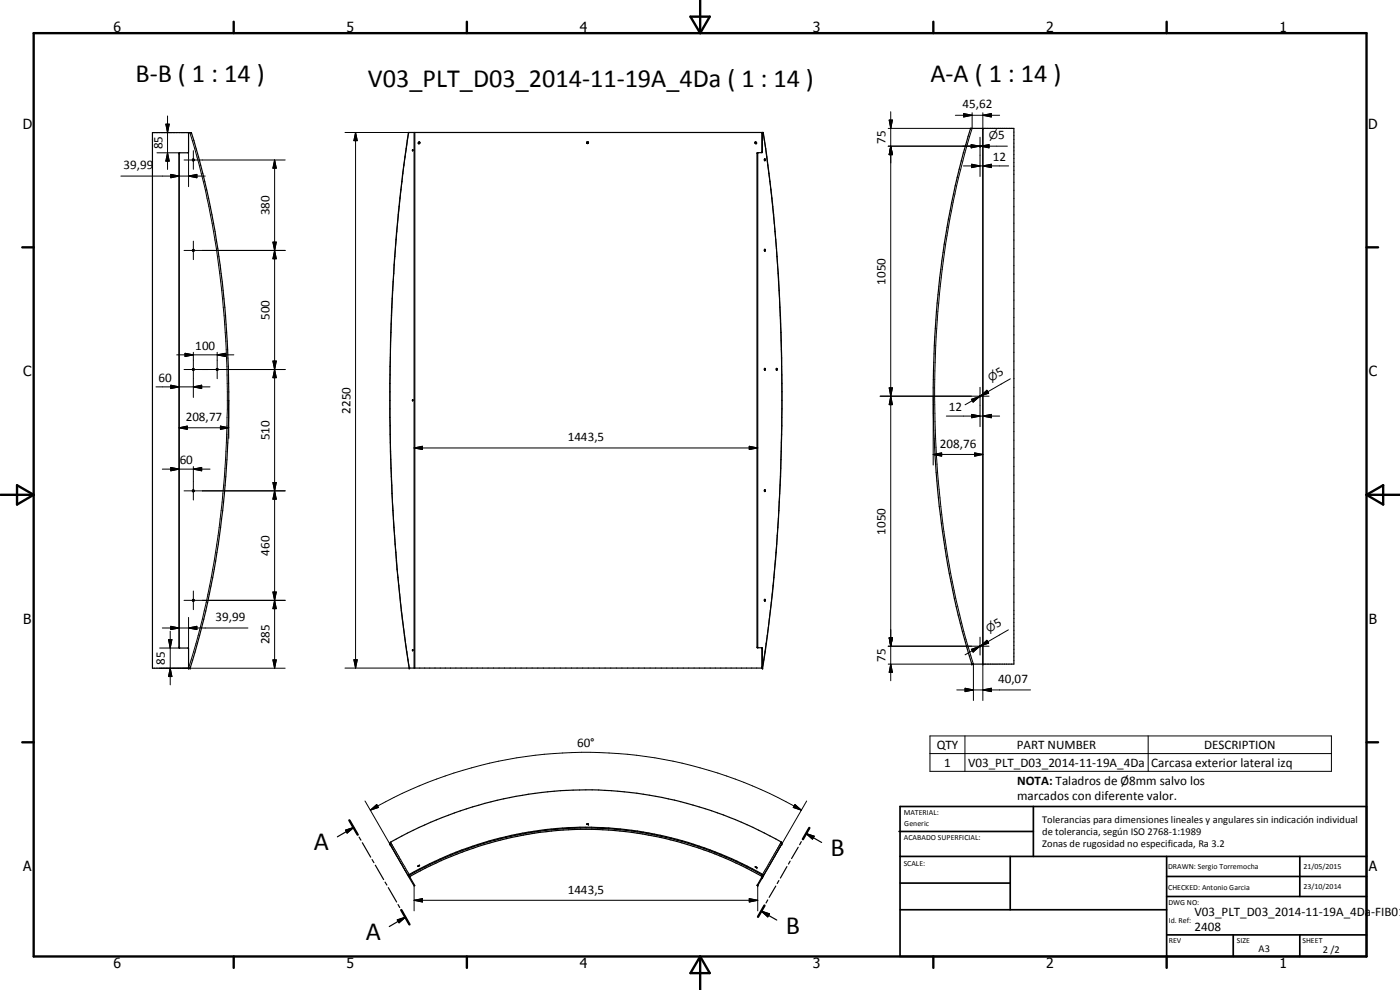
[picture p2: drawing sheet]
<svg xmlns="http://www.w3.org/2000/svg" width="420mm" height="297mm" viewBox="0 0 420 297" stroke-linecap="round" stroke-linejoin="round" font-family="sans-serif">
<g fill="none" stroke="#000" stroke-width=".35">
<path d="M45.8 39.8h11.6a278.8 278.8 0 0 1 11.1 90.5 264.2 264.2 0 0 1-11.4 70.2h-11.3zM56.7 39.8l-.1 5.8-.2 .2-2.6 .2v148.3l2.7 .1 .1 .2v5.9M122.6 39.8h106.5a484.2 484.2 0 0 1 5.5 67.6v22.9l-1 25.4-1.8 22.6-1.5 12.4-1.4 9.7h-106.1l-2.4-17.1-1.5-15a604.2 604.2 0 0 1-.3-93.8l1.4-15.1zM124.3 39.8v160.6M124.5 39.8v160.6M228.7 39.8l-.2 6M228.9 39.8l-.1 5.9-1.5 .1M291.3 38.5h13v160.8h-12.6l-.8-2.5a285.6 285.6 0 0 1-9.9-103.3 266.5 266.5 0 0 1 7.5-45.2zM295 38.5v160.8M123.8 45.2v.1M123.8 45.3h.1M123.9 44.9l-.1 .3"/>
<path d="M123.9 44.9v.1M123.9 45v.2M123.9 45.2v.1M125.9 42.6v.5M125.9 42.6a.27 .27 0 0 0-.4 .2 .27 .27 0 0 0 .4 .3M125.9 42.6l-.1 .4-.3 .1M125.9 42.7h.1M125.9 43.1h.1M176.1 42.8v.1M176.1 42.8l.4-.3 .1 .4M176.1 42.9l.2 .2 .3-.2M176.6 42.9h-.5"/>
<path d="M226.7 42.7h-.1M226.7 42.6l.4 .2-.1 .3-.4-.4M226.7 42.6l-.1 .2 .3 .3M226.7 42.6h-.1M227.2 45.8v148.5M227.2 45.8h.1M227.4 45.8v148.5M227.4 45.8h.1M227.5 45.8h-.1M229.4 47.8h.2v.4h-.2zM229.4 47.8v.4M294 43.9l.2-.2 .1 .2-.2 .2z"/>
<path d="M57.9 74.8a.29 .29 0 0 1 .4 .3 .29 .29 0 0 1-.3 .3 .29 .29 0 0 1-.2-.4zM229.4 74.8v.5M229.4 74.8l.3 .3-.3 .2M57.9 110.6a.28 .28 0 0 1 .4 .2 .28 .28 0 0 1-.4 .3l-.2-.2zM65 110.6h.4v.4h-.4zM123.8 119.9l.1 .4zM229.4 110.6v.4M229.4 110.6h.2v.5zM233 110.6v.4M233 110.6l.1 .5M233.1 110.5h.1M233.1 111.1h.1"/>
<path d="M233.1 110.5l-.1 .1M233.1 110.5v.6M294 118.8l.2-.1v.3h-.2zM57.9 147a.31 .31 0 0 1 .4 .3 .31 .31 0 0 1-.4 .3l-.2-.3zM229.4 147v.4M229.4 147h.2v.5zM57.9 179.8a.29 .29 0 0 1 .4 .3 .29 .29 0 0 1-.3 .3 .29 .29 0 0 1-.2-.4zM229.4 179.9v.4M229.4 179.9l.3 .2-.3 .2M123.8 195.2h.1M123.9 194.9l-.1 .3M123.9 194.9h.1"/>
<path d="M227.2 194.3l.1 .1M227.3 194.4l1.5 .1v5.9M227.4 194.3v.1M228.5 194.4l.1 6M103.7 249.1l2.4-.8-1.9 1.6zM104.8 246.1l2.5 4.3M106.1 248.3l-4.9 2.8M107.8 251.2l.5 .9M108.7 252.9l2.5 4.3M111.7 257.9l.5 .9M112.6 259.6l2.5 4.3M117 253.3h.1"/>
<path d="M117 253.3l5.6 9.7M125.4 259.8l.5-.2zM125.5 259.9h.1M176.1 247.3h.5zM176.6 247.3h.1M234.6 253.2l-5.6 9.7M234.6 253.2h.1M234.6 253.2v-.5a116.9 116.9 0 0 0-117.6 .2v.4M237.1 258.4l-.5 .8M239.6 254.2l-2 3.4M240.5 252.5l-.5 .9M241.9 250.1l2.4 .8-.5 .9z"/>
<path d="M241.9 250.1l4.7 2.7M242.9 248.4l-2 3.4M115.6 264.7l.5 .9M116.5 266.3l2.5 4.3M119.2 276l2.5-.8-2 1.7zM119.5 271.4l.5 .9M120.4 273l2.5 4.4M121.7 275.2l-4.9 2.8M122.6 263l1.7 2.8 .2-.1-1.7-3.1a106.1 106.1 0 0 1 82-10.1 102 102 0 0 1 24.1 10.3l-.3 .3 .2 .2M123 263.1v.1M123.1 263a105.2 105.2 0 0 1 81.6-10.1 107.8 107.8 0 0 1 23.8 10l.2 .2-1.5 2.6 .2 .1M123.1 263l-.1 .1"/>
<path d="M226.6 260.1l.5 .2zM227.2 265.6h.1M227.4 265.7v.1M228.5 273.4l2.4 .8-.5 .9zM228.5 273.4l4.6 2.7M228.9 262.3v.1M228.9 262.3a106.3 106.3 0 0 0-106.3 .3v.4M228.9 262.4l.1 .5M229 262.9l-1.6 2.8M229.4 271.7l-1.9 3.4M230.4 270l-.5 .9M232.8 265.9l-2 3.3"/>
<path d="M233.8 264.2l-.6 .9M236.2 260l-2 3.4"/>
<circle cx="58" cy="48" r=".29"/>
<circle cx="294.1" cy="193.9" r=".17"/>
</g>
<g fill="none" stroke="#000" stroke-width=".3">
<path d="M49.8 37.3h1l-.5 2.5zM50.3 34.8v16M57 39.8a265 265 0 0 1 11.2 77.8 270.8 270.8 0 0 1-11.6 82.9h-8.7M103.5 39.8h19.4M106.7 39.8l.5 2.4h-1zM106.7 39.8v160.6M122.6 39.8l-2.3 17.1a524 524 0 0 0-3 45.4l-.3 12.7a553.2 553.2 0 0 0 4.7 78.1l1.1 7.3M228.6 39.9h.2M229 39.8a445.9 445.9 0 0 1 5 52.4 598.6 598.6 0 0 1-.6 66l-.5 7.5a429 429 0 0 1-4.1 34.7M266.6 38.5h25.1M266.9 36h.9l-.5 2.5zM267.3 33.5v170.8"/>
<path d="M286.7 34.6h13.3M289.2 34.1l2.5 .5-2.5 .5zM291.7 38.5l-1.4 4.9a273.1 273.1 0 0 0-9.7 83.1 263.3 263.3 0 0 0 11.5 72.8M291.7 33.8v4.7M295 34.6l2.5-.5v1zM295 33.8v4.7M36.3 52.8h25.3M47.1 45.8h6.8M50.3 45.8l.5 2.5h-1zM51.3 52.3l2.5 .5-2.5 .5zM53.8 46.1h.1M55.2 48h30.4"/>
<path d="M56.6 52.8l2.5-.5v1zM56.6 45.6v2.3M56.6 48.1v7.9M58 45.2v5.6M82.4 48l.5 2.5h-1zM82.4 48v152.5M227.2 46h.2M228.6 45.6h.2M266.6 43.9h35.7M267.3 43.9l.5 2.5h-.9zM289.1 49.8h13.6M291.5 43.4l2.5 .5-2.5 .5z"/>
<path d="M291.6 49.3l2.5 .5-2.5 .5zM294.1 41.2v11.8M294.3 43.9l2.5-.5v1zM295 49.8l2.5-.5v1zM55.2 75.1h30.4M58 72.3v5.6M81.9 72.6h1l-.5 2.5zM81.9 72.6l1 5h-1l1-5zM82.4 75.1l.5 2.5h-1zM46.8 116.1h16.2M51.3 115.6l2.5 .5-2.5 .5zM53 106.5h17.2"/>
<path d="M55.2 110.9h30.4M55.5 106l2.5 .5-2.5 .5zM58 116.1l2.5-.5v1zM58 105.7v13.6M65.2 106.5l2.4-.5v1zM65.2 105.7v7.9M81.9 108.3h1l-.5 2.6zM82.4 110.9l.5 2.4h-1zM264.1 118.9h32.7M266.9 116.4h.9l-.5 2.5zM267.3 118.9l.5 2.5h-.9zM280.1 118.9v20.6"/>
<path d="M291.5 119.8l2.5-.8-2 1.6zM294 119l-4.4 2.5M294.1 116.2v11.8M294.3 118.8l1.9-1.7 .5 .9zM296.4 117.5l-2.1 1.3M303.2 113.7l-8.9 5.1M53.8 128.4l2.4-.6v1zM53.8 128.4h14.9M58 140v10M66.2 127.8l2.5 .6-2.5 .4zM68.7 120.1v11.4M124.3 134.4l2.5-.5v1z"/>
<path d="M124.3 134.4h103.1M224.9 133.9l2.5 .5-2.5 .5zM280.1 136.4l2.5-.5v1zM280.1 136.4h14.9M284 124.8h16M291.6 124.3l2.5 .5-2.5 .5zM292.5 135.9l2.5 .5-2.5 .5zM295 124.8l2.5-.5v1zM48.7 140.8h14.3M51.3 140.3l2.5 .5-2.5 .5zM55.2 147.3h30.4M58 140.8l2.5-.5v1z"/>
<path d="M81.9 144.8h1l-.5 2.5zM81.9 144.8l1 5h-1l1-5zM82.4 147.3l.5 2.5h-1zM58 177.3v5.6M81.9 177.6h1l-.5 2.5zM81.9 177.6l1 5h-1l1-5zM47.9 194.4h6M48.7 188.4h25.7M50.6 191.9h1l-.5 2.5zM51.1 189.4v16.1M51.3 187.9l2.5 .5-2.5 .5zM53.8 194.2h.1"/>
<path d="M55.2 180.1h30.4M56.6 188.4l2.5-.5v1zM56.6 185.3v9.3M81.9 198h1l-.5 2.5zM82.4 180.1l.5 2.5h-1zM106.2 198h1l-.5 2.4zM227.2 194.2h.2M228.6 200l-.1 .4M228.6 194.6h.2M266.6 193.9h30.2M266.6 199.3h25.5M266.9 191.4h.9l-.5 2.5z"/>
<path d="M267.3 199.3l.5 2.4h-.9zM291.5 194.8l2.5-.8-2 1.7zM292.1 199.3v10.9M294 194l-4.4 2.5M294.1 191.2v5.4M294.3 193.8l1.9-1.7 .5 .9zM295 199.3v10.9M296.4 192.5l-2.1 1.3M302.6 189l-8.3 4.8M51.1 200.5l.5 2.5h-1zM57.1 200.5h28.5M103.5 200.4h19.6"/>
<path d="M287.1 207h22.2M289.6 206.5l2.5 .5-2.5 .5zM295 207l2.5-.5v1zM279.1 220.8h120.5v10.6h-120.5zM279.1 226.1h120.5M289.6 220.8v10.6M344.6 220.8v10.6M109.5 240.3l13.1 22.7M111.2 243.1l1.9-1.7 .5 .9zM111.2 243.1a129.1 129.1 0 0 1 129.3 0M117.2 252.7h.1M117.2 252.7l5.6 9.7"/>
<path d="M234.5 252.6h.1M234.5 252.6l-5.6 9.7M238.6 241.4l1.9 1.7-2.4-.8zM242.1 240.3l-13.4 23.2-.2-.1M122.9 262.6l.2 .3M124.3 270.1l2.5-.5v1zM124.3 270.1h103.1M124.3 265.8v7.5M224.9 269.6l2.5 .5-2.5 .5zM227.3 265.5l.2 .1M227.4 265.8v7.5M228.8 263l.1 .1"/>
<path d="M228.8 262.6l-.3 .3"/>
</g>
<g fill="#000">
<circle cx="57.4" cy="39.8" r=".18"/>
<circle cx="122.6" cy="39.8" r=".18"/>
<circle cx="229.1" cy="39.8" r=".18"/>
<circle cx="291.3" cy="38.5" r=".18"/>
<circle cx="295" cy="38.5" r=".18"/>
<circle cx="291.7" cy="199.3" r=".18"/>
<circle cx="295" cy="199.3" r=".18"/>
<circle cx="56.6" cy="200.5" r=".18"/>
<circle cx="57.1" cy="200.5" r=".18"/>
<circle cx="122.8" cy="200.4" r=".18"/>
<circle cx="228.8" cy="200.4" r=".18"/>
<circle cx="228.9" cy="200.4" r=".18"/>
<circle cx="117" cy="253.3" r=".18"/>
<circle cx="176.6" cy="247.3" r=".18"/>
<circle cx="234.6" cy="253.2" r=".18"/>
<circle cx="227.1" cy="260.3" r=".18"/>
<circle cx="227.4" cy="265.7" r=".18"/>
<circle cx="228.6" cy="263.2" r=".18"/>
<circle cx="228.8" cy="263.3" r=".18"/>
</g>
<g fill="none" stroke="#000" stroke-width=".71">
<path d="M10.1 9.9h400v277.1h-400zM70.1 6.5v3.4M140.1 6.5v3.4M207.2 5h5.8l-2.9 4.9zM210.1 0v9.9M280.1 6.5v3.4M350.1 6.5v3.4M6.7 74.2h3.4M410.1 74.2h3.5M.1 148.5h10M5.1 145.6l5 2.9-5 2.9zM410.1 148.5h10"/>
<path d="M410.1 148.5l5-2.9v5.8zM6.7 222.7h3.4M410.1 222.7h3.5M104.8 246.1l2.5 4.3M242.9 248.4l-2 3.4M120.4 273l2.5 4.4M229.4 271.7l-1.9 3.4M70.1 287v3.4M140.1 287v3.4M210.1 287v10M210.1 287l2.9 5h-5.8zM280.1 287v3.4"/>
<path d="M350.1 287v3.4"/>
</g>
<g fill="none" stroke="#000" stroke-width=".51">
<path d="M269.8 249.5h40.3M270.1 242h140v45h-140zM270.1 257h140M303.2 257v16M310.1 242v15M350.1 257v30M390.1 257v12M270.1 265h33.1M270.1 273h80M350.1 269h60M350.1 263h60M350.1 280.5h60"/>
<path d="M370.1 280.5v6.5M390.1 280.5v6.5"/>
</g>
<g fill="#000">
<path d="M49.8 37.3h1l-.5 2.5zM266.9 36h.9l-.5 2.5zM289.2 34.1l2.5 .5-2.5 .5zM295 34.6l2.5-.5v1zM50.3 45.8l.5 2.5h-1zM51.3 52.3l2.5 .5-2.5 .5zM56.6 52.8l2.5-.5v1zM82.4 48l.5 2.5h-1zM106.7 39.8l.5 2.4h-1zM267.3 43.9l.5 2.5h-.9zM291.5 43.4l2.5 .5-2.5 .5zM291.6 49.3l2.5 .5-2.5 .5z"/>
<path d="M294.3 43.9l2.5-.5v1zM295 49.8l2.5-.5v1zM81.9 72.6h1l-.5 2.5zM82.4 75.1l.5 2.5h-1zM51.3 115.6l2.5 .5-2.5 .5zM55.5 106l2.5 .5-2.5 .5zM58 116.1l2.5-.5v1zM65.2 106.5l2.4-.5v1zM81.9 108.3h1l-.5 2.6zM82.4 110.9l.5 2.4h-1zM266.9 116.4h.9l-.5 2.5zM294.3 118.8l1.9-1.7 .5 .9z"/>
<path d="M53.8 128.4l2.4-.6v1zM66.2 127.8l2.5 .6-2.5 .4zM124.3 134.4l2.5-.5v1zM224.9 133.9l2.5 .5-2.5 .5zM267.3 118.9l.5 2.5h-.9zM280.1 136.4l2.5-.5v1zM291.6 124.3l2.5 .5-2.5 .5zM291.5 119.8l2.5-.8-2 1.6zM292.5 135.9l2.5 .5-2.5 .5zM295 124.8l2.5-.5v1zM51.3 140.3l2.5 .5-2.5 .5zM58 140.8l2.5-.5v1z"/>
<path d="M81.9 144.8h1l-.5 2.5zM82.4 147.3l.5 2.5h-1zM81.9 177.6h1l-.5 2.5zM50.6 191.9h1l-.5 2.5zM51.3 187.9l2.5 .5-2.5 .5zM56.6 188.4l2.5-.5v1zM81.9 198h1l-.5 2.5zM82.4 180.1l.5 2.5h-1zM106.2 198h1l-.5 2.4zM266.9 191.4h.9l-.5 2.5zM291.5 194.8l2.5-.8-2 1.7zM294.3 193.8l1.9-1.7 .5 .9z"/>
<path d="M51.1 200.5l.5 2.5h-1zM267.3 199.3l.5 2.4h-.9zM289.6 206.5l2.5 .5-2.5 .5zM295 207l2.5-.5v1zM103.7 249.1l2.4-.8-1.9 1.6zM111.2 243.1l1.9-1.7 .5 .9zM238.6 241.4l1.9 1.7-2.4-.8zM241.9 250.1l2.4 .8-.5 .9zM119.2 276l2.5-.8-2 1.7zM124.3 270.1l2.5-.5v1zM224.9 269.6l2.5 .5-2.5 .5zM228.5 273.4l2.4 .8-.5 .9z"/>
</g>
<g font-size="7.9">
<text x="40.7" y="24.7">B-B ( 1 : 14 )</text>
<text x="110.4" y="26.2">V03_PLT_D03_2014-11-19A_4Da ( 1 : 14 )</text>
<text x="279.3" y="24.6">A-A ( 1 : 14 )</text>
<text x="94.2" y="255">A</text>
<text x="249.3" y="256.8">B</text>
<text x="109.8" y="281.9">A</text>
<text x="235.8" y="280.1">B</text>
</g>
<g font-size="4.2">
<text x="34" y="9.6">6</text>
<text x="104" y="9.6">5</text>
<text x="174" y="9.6">4</text>
<text x="244" y="9.6">3</text>
<text x="314" y="9.6">2</text>
<text x="384" y="9.6">1</text>
<text x="6.8" y="38.7">D</text>
<text x="410.6" y="38.7">D</text>
<text x="7" y="112.9">C</text>
<text x="410.8" y="112.9">C</text>
<text x="7" y="187.1">B</text>
<text x="410.8" y="187.1">B</text>
<text x="7" y="261.4">A</text>
<text x="410.8" y="261.4">A</text>
<text x="34" y="290.4">6</text>
<text x="104" y="290.4">5</text>
<text x="174" y="290.4">4</text>
<text x="244" y="290.4">3</text>
<text x="314" y="290.4">2</text>
<text x="384" y="290.4">1</text>
</g>
<g font-size="3.9">
<text x="288.9" y="32.6">45,62</text>
<text x="299.6" y="41.7">5</text>
<text x="48.8" y="44.8" transform="rotate(-90 48.8 44.8)">85</text>
<text x="265.8" y="43.2" transform="rotate(-90 265.8 43.2)">75</text>
<text x="37.1" y="50.8">39,99</text>
<text x="298" y="48.3">12</text>
<text x="80.9" y="64.6" transform="rotate(-90 80.9 64.6)">380</text>
<text x="265.8" y="85.4" transform="rotate(-90 265.8 85.4)">1050</text>
<text x="80.9" y="96" transform="rotate(-90 80.9 96)">500</text>
<text x="58.6" y="104.9">100</text>
<text x="299.8" y="113.2" transform="rotate(-30 299.8 113.2)">5</text>
<text x="47.6" y="114.6">60</text>
<text x="105.2" y="124.1" transform="rotate(-90 105.2 124.1)">2250</text>
<text x="284.8" y="123.4">12</text>
<text x="55.7" y="126.3">208,77</text>
<text x="80.9" y="132.1" transform="rotate(-90 80.9 132.1)">510</text>
<text x="170.4" y="132.3">1443,5</text>
<text x="282.1" y="134.3">208,76</text>
<text x="53.9" y="139.2">60</text>
<text x="265.8" y="160.4" transform="rotate(-90 265.8 160.4)">1050</text>
<text x="80.9" y="166.7" transform="rotate(-90 80.9 166.7)">460</text>
<text x="64.7" y="186.4">39,99</text>
<text x="299.2" y="188.5" transform="rotate(-30 299.2 188.5)">5</text>
<text x="80.9" y="193.3" transform="rotate(-90 80.9 193.3)">285</text>
<text x="49.5" y="199.4" transform="rotate(-90 49.5 199.4)">85</text>
<text x="265.8" y="198.5" transform="rotate(-90 265.8 198.5)">75</text>
<text x="299.5" y="204.9">40,07</text>
<text x="173.2" y="224.2">60°</text>
<text x="281.1" y="224.7">QTY</text>
<text x="305.1" y="224.7">PART NUMBER</text>
<text x="361.3" y="224.7">DESCRIPTION</text>
<text x="283.3" y="230">1</text>
<text x="290.5" y="230">V03_PLT_D03_2014-11-19A_4Da</text>
<text x="345.5" y="230.1">Carcasa exterior lateral izq</text>
<text x="305.3" y="235.6">NOTA: Taladros de Ø8mm salvo los</text>
<text x="305.3" y="240.2">marcados con diferente valor.</text>
<text x="170.4" y="268.1">1443,5</text>
<text x="358.5" y="275">V03_PLT_D03_2014-11-19A_4Da-FIB01</text>
<text x="358.5" y="279.4">2408</text>
</g>
<g font-size="3.3">
<text x="296.8" y="41.7">n</text>
<text x="297.3" y="114.6" transform="rotate(-30 297.3 114.6)">n</text>
<text x="296.7" y="189.9" transform="rotate(-30 296.7 189.9)">n</text>
</g>
<g font-size="3.1">
<text x="312.7" y="246.8">Tolerancias para dimensiones lineales y angulares sin indicación individual</text>
<text x="312.7" y="250.4">de tolerancia, según ISO 2768-1:1989</text>
<text x="312.7" y="254">Zonas de rugosidad no especificada, Ra 3.2</text>
<text x="377.7" y="285.6">A3</text>
<text x="397" y="285.9">2 /2</text>
</g>
<g font-size="2.4">
<text x="271.2" y="244.4">MATERIAL:</text>
<text x="271.3" y="252">ACABADO SUPERFICIAL:</text>
<text x="271.4" y="247.9">Generic</text>
<text x="271.2" y="259.7">SCALE:</text>
<text x="350.6" y="260.8">DRAWN: Sergio Torremocha</text>
<text x="391.2" y="260.6">21/05/2015</text>
<text x="350.6" y="267">CHECKED: Antonio Garcia</text>
<text x="391.2" y="266.7">23/10/2014</text>
<text x="350.6" y="271.4">DWG NO:</text>
<text x="350.8" y="276.9">Id. Ref:</text>
<text x="350.8" y="282.8">REV</text>
<text x="371.2" y="282.9">SIZE</text>
<text x="390.9" y="282.9">SHEET</text>
</g>
</svg>
